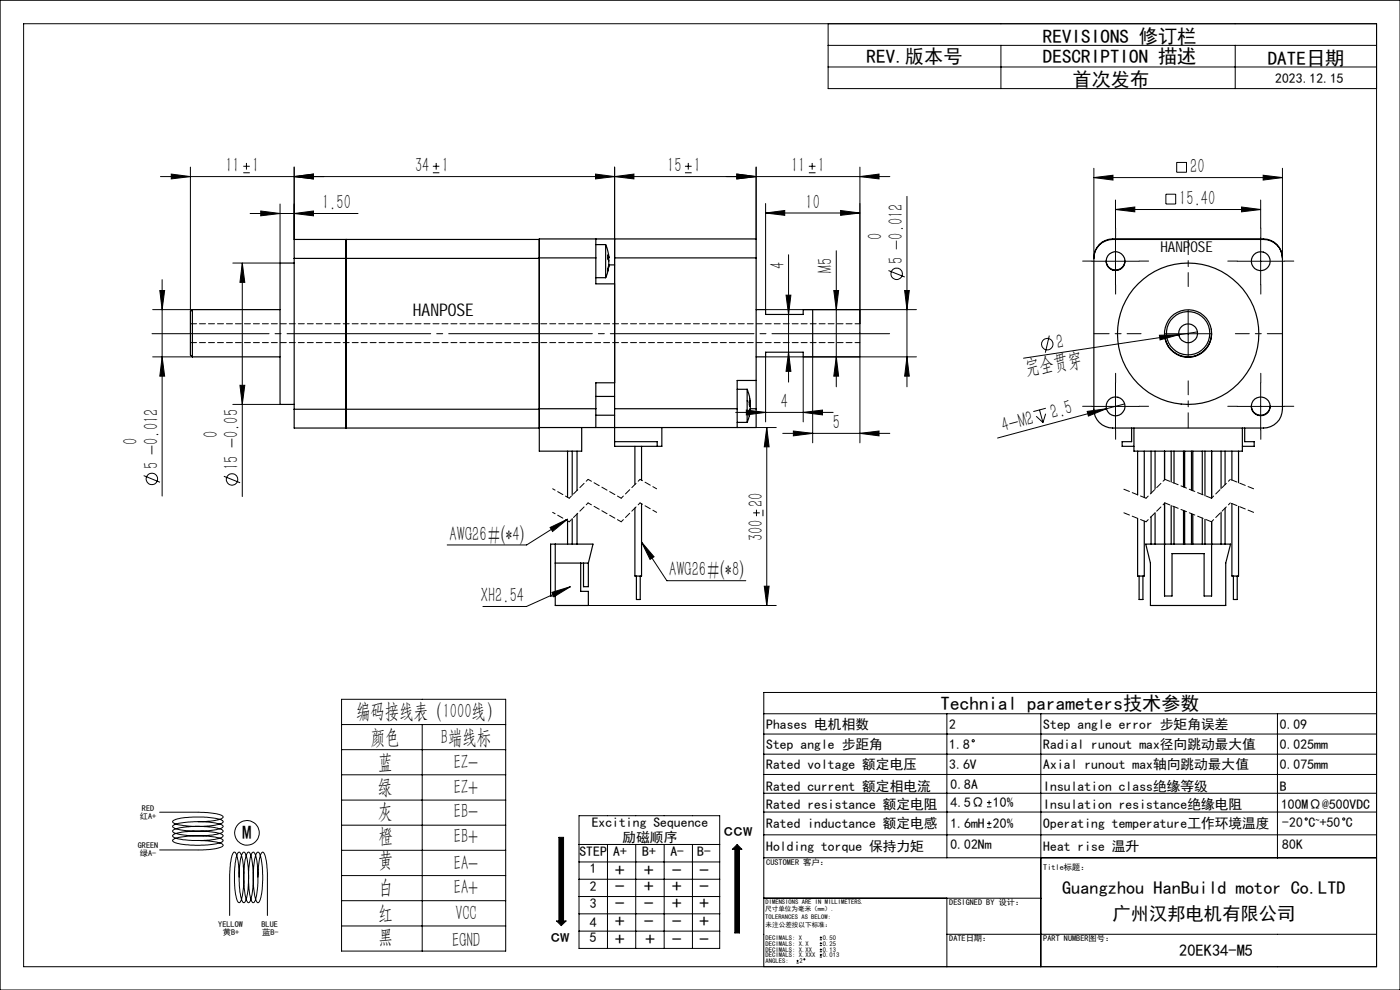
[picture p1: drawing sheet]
<svg xmlns="http://www.w3.org/2000/svg" width="297mm" height="210mm" viewBox="0 0 297 210" stroke-linecap="round" stroke-linejoin="round" font-family="sans-serif">
<g fill="none" stroke="#000" stroke-width=".21">
<path d="M0 .1h297v209.9h-297zM5 5h287v200.1h-287zM175.7 5v13.8h116.3M175.7 9.6h116.3M175.7 14.2h116.3M212.3 9.6v9.2M262 9.6v9.2M34 37.5h154.8M36.3 36.9l4.1 .6-4.1 .5zM40.4 35.4v30.7M51.6 36.6h1.4M51.6 35.3h1.4"/>
<path d="M52.3 34.6v1.4M62.4 35.4v15.4M62.4 37.5l4.1-.6v1.1zM91.8 36.6h1.4M91.8 35.3h1.4M92.5 34.6v1.4M126.3 36.9l4.1 .6-4.1 .5zM130.4 37.5l4.1-.6v1.1zM130.4 35.4v24.8M145.3 36.6h1.4M145.3 35.3h1.4M146 34.6v1.4"/>
<path d="M156.3 36.9l4.1 .6-4.1 .5zM160.4 35.4v15.3M171.6 36.6h1.4M171.6 35.3h1.4M172.3 34.6v1.4M182.4 37.5l4.1-.6v1.1zM182.4 35.4v33.3M232.1 37.7l4-.5v1zM232.1 35.7v19.1M232.1 37.7h40M249.6 34.5h2.1v2h-2.1zM268 37.2l4.1 .5-4.1 .5z"/>
<path d="M272.1 35.7v19.1M34.4 59.3v45.9M51.4 55.8v49.5M51.4 55.8l.5 4.1h-1zM53.1 45.3h22.9M55.3 44.8l4.1 .5-4.1 .5zM59.4 43.3v12.5h-10M62.4 45.3l4.1-.5v1zM162.4 45.2l4.1-.5v1zM162.4 43.2v22.5h32M162.4 45.2h20M167.3 54v27.1"/>
<path d="M177.4 53.2v28.8M178.3 44.7l4.1 .5-4.1 .5zM188.5 57.4l3.4 1.4M192.4 41.7v40.3M231.6 55.4h10.1M236.6 44.4l4.1-.5v1zM236.6 42.4v6M236.6 44.4h30.8M236.6 50.4v10M247.3 41.2h2.1v2.1h-2.1zM262.5 55.4h10M263.4 43.9l4 .5-4 .5z"/>
<path d="M267.4 42.4v6M267.4 50.4v10M32.4 65.7h8.4M32.4 75.7h8.4M33.9 61.6h1l-.5 4.1zM34.4 75.7l.5 4.1h-1zM166.8 62.6h1l-.5 4.1zM167.3 74.7l.5 4.1h-1zM170.4 75.7v13.8M172.4 75.7v18.2M176.9 61.6h1l-.5 4.1zM177.4 75.7l.5 4.1h-1z"/>
<path d="M182.4 75.7v18.2M191.9 61.6h1l-.5 4.1zM192.4 75.7l.5 4.1h-1zM194.4 75.7h-32v13.8M222.6 71.2l-.8 3.6M246 71.1l4.1-.1-4 1.1zM247.1 70.8h9.9M252.1 65.8v10M254 70.4l-36.9 5.6M49.4 85.8h10M50.9 81.7h1l-.5 4.1zM156.1 87.5h20.6"/>
<path d="M158.3 87l4.1 .5-4.1 .5zM160.4 90.7h4.3M162.7 90.7v37.7M162.7 90.7l.5 4.1h-1.1zM166.1 91.9h22.7M168.3 91.4l4.1 .5-4.1 .6zM170.4 87.5l4.1-.5v1zM182.4 91.9l4.1-.5v1.1zM219.8 88.3l1.5 1.3M220.5 87l.8 2.6M221.8 87.8l-.5 1.8M221.9 86.6l-2.7 .7"/>
<path d="M230.6 87.3l4.1-.6-3.8 1.6zM231.6 86.2h10.1M234.7 86.7l-23.1 6.2M236.6 81.2v10M238.6 85.7l-3.9 1M262.5 86.2h10M267.4 81.2v10M30.5 100.9l3.4 1.4M47.5 101l3.4 1.4M116.7 111.9l3.7-1.8-3.2 2.6zM120.4 110.1l-8.7 5.5h-16.8M136.1 115l2.6 3.1-.8 .6z"/>
<path d="M136.1 115l5.4 8.2h16.7M159.8 108.8h1.4M160.5 108.1v1.4M161.9 108.1v1.4M117.1 125.7l3.9-1.2-3.5 2.1zM121 124.5l-9.3 4.1h-9.3M124.8 128.4h39.9M162.1 124.3h1.1l-.5 4.1zM72.5 148.3h34.8v53.4h-34.8zM72.5 153.7h34.8M72.5 159h34.8M89.6 153.7v48"/>
<path d="M162 151.4h130M162 155.7h130M162 160h130M200.9 151.4v30.6M220.8 151.4v53.7M271 151.4v30.6M292 146.9h-130v58.2M33.9 172.3l9.7 .1a6.4 6.4 0 0 1 3.7 .8v.1a5.7 5.7 0 0 1-3.7 1h-1.6M36.7 178.2a9.4 9.4 0 0 1 4.8-.9h1.7a8.1 8.1 0 0 1 4.1 .9v.1a3.3 3.3 0 0 1-2.4 .8l-3.8 .2a8.1 8.1 0 0 1-4.4-.9zM36.7 177.2a12.3 12.3 0 0 1 6.2-.9h.6a6.9 6.9 0 0 1 3.8 .9v.2a6.3 6.3 0 0 1-3.9 .9h-2a10.7 10.7 0 0 1-4.7-.8zM36.7 176.2a12.3 12.3 0 0 1 6.2-.9 9.1 9.1 0 0 1 4.3 .8l.1 .2a3.5 3.5 0 0 1-2.4 .9l-4.4 .1a6.7 6.7 0 0 1-3.8-.9zM36.7 175.2a9.4 9.4 0 0 1 4.9-.9h1.6a8.1 8.1 0 0 1 4.1 .9v.1a3.3 3.3 0 0 1-2.4 .8l-3.8 .2a8.1 8.1 0 0 1-4.4-.9z"/>
<path d="M36.7 174.2a12.3 12.3 0 0 1 6.2-.9h.6a6.9 6.9 0 0 1 3.8 .9v.2a6.3 6.3 0 0 1-3.9 .9h-2a10.7 10.7 0 0 1-4.7-.8zM42 178.3l1.6 .1a6.4 6.4 0 0 1 3.7 .8v.1a2.74 2.74 0 0 1-2.3 .8l-2 .2h-9.1M72.5 164.4h34.8M72.5 169.7h34.8M72.5 175h34.8M118.6 177.6h1v17.8h.5l-1 .9-1-.9h.5zM122.8 173h29.9v28.2h-29.9zM122.8 179.1h29.9M128.9 179.1v22.1M134.9 179.1v22.1M140.9 179.1v22.1M146.9 179.1v22.1"/>
<path d="M156.4 179.1l1 1.1h-.5v17.7h-1v-17.7h-.5zM162 164.3h130M162 168.3h130M162 172.3h130M162 177.1h130M209.4 171.2h.9M209.4 170.2h.9M209.4 175.6h.9M209.4 174.7h.9M209.8 169.8v.9M209.8 174.2v.9M50.6 180.8a.41 .41 0 0 1 .4 .1 .41 .41 0 0 1 .2 .4 20.5 20.5 0 0 1-.1 9.8 .4 .4 0 0 1-.5 .4 .4 .4 0 0 1-.3-.5 20.4 20.4 0 0 1 .1-9.9z"/>
<path d="M50.7 186.1v-.7a9 9 0 0 0-.8-4.6 .45 .45 0 0 0-.6 .5 15.1 15.1 0 0 0-.6 4.8v8.1M51.5 180.8a.41 .41 0 0 1 .5 .1 .41 .41 0 0 1 .1 .4 19.3 19.3 0 0 1-.1 9.9 .4 .4 0 0 1-.5 .2 .4 .4 0 0 1-.2-.4 20.5 20.5 0 0 1 .1-9.9zM52.5 180.9l.1-.1a.42 .42 0 0 1 .4 .1 .42 .42 0 0 1 .2 .4l.5 2.8v3.2a8.1 8.1 0 0 1-.9 4.1l-.1 .1a3.6 3.6 0 0 1-.8-2.8l-.1-3.5a9.9 9.9 0 0 1 .7-4.3zM53.5 180.9l.1-.1a.41 .41 0 0 1 .4 .1 .41 .41 0 0 1 .2 .4 20.5 20.5 0 0 1-.1 9.8l-.1 .1a.34 .34 0 0 1-.4 .3 .34 .34 0 0 1-.3-.4v-.1a20.5 20.5 0 0 1 .1-9.9zM54.5 180.8a.41 .41 0 0 1 .5 .1 .41 .41 0 0 1 .1 .4 19.3 19.3 0 0 1-.1 9.9 .4 .4 0 0 1-.5 .3 .4 .4 0 0 1-.2-.5l-.5-3.2v-2.9a8.8 8.8 0 0 1 .7-4.1zM54.7 186.1l.1-1.6a6.4 6.4 0 0 1 .8-3.7h.2a5.7 5.7 0 0 1 .9 3.7v9.7M72.5 180.4h34.8M72.5 185.7h34.8M72.5 191.1h34.8M72.5 196.4h34.8M122.8 182.8h29.9M122.8 186.5h29.9"/>
<path d="M122.8 190.2h29.9M122.8 193.8h29.9M122.8 197.5h29.9M162 182h130M162 190.5h58.8M173.9 199.3h.5M173.9 198.9h.5M174.1 198.6v.5M174.1 199.9v.4M200.9 190.5v14.6M200.9 198.2h91.1M169 204.3h.4"/>
<path d="M169 203.8h.4M169.2 203.6v.4M173.9 203h.5M173.9 202.6h.5M173.9 201.9h.5M173.9 201.4h.5M173.9 200.6h.5M173.9 200.1h.5M174.1 201.2v.4M174.1 202.3v.5"/>
<circle cx="190.2" cy="58.1" r="1.22"/>
<circle cx="222.2" cy="73" r="1.22"/>
<circle cx="32.2" cy="101.6" r="1.2"/>
<circle cx="49.2" cy="101.7" r="1.2"/>
<circle cx="206.5" cy="157.1" r=".23"/>
<circle cx="52.4" cy="176.7" r="2.61"/>
<circle cx="277.1" cy="173.7" r=".24"/>
<circle cx="285.1" cy="173.7" r=".24"/>
<circle cx="170.6" cy="203.5" r=".12"/>
</g>
<path d="M118.6 177.6h1v17.8h.5l-1 .9-1-.9h.5zM156.4 179.1l1 1.1h-.5v17.7h-1v-17.7h-.5z" fill-rule="evenodd" fill="#000"/>
<path d="M120.8 110.7l-3.6-2M120.8 105.7l-3.6-2M131.8 110.7l-7-4M131.8 105.7l-7-4M139.3 108.7l-3.5-2M139.3 103.7l-3.5-2" fill="none" stroke="#000" stroke-width=".21" stroke-dasharray="1.3 .6" stroke-dashoffset=".4"/>
<path d="M124.8 106.7l-4 4M124.8 101.7l-4 4M135.8 106.7l-4 4M135.8 101.7l-4 4M247.1 106.7l-4 4M247.1 101.7l-4 4M261 106.7l-4 4M261 101.7l-4 4" fill="none" stroke="#000" stroke-width=".21" stroke-dasharray="1.3 .6" stroke-dashoffset=".7"/>
<path d="M40.4 68.7h142M40.4 72.7h142M243.1 110.7l-4.9-2M243.1 105.7l-4.9-2M257 110.7l-9.9-4M257 105.7l-9.9-4M265.9 108.7l-4.9-2M265.9 103.7l-4.9-2" fill="none" stroke="#000" stroke-width=".21" stroke-dasharray="1.3 .6"/>
<path d="M32.2 70.8h156.5" fill="none" stroke="#000" stroke-width=".21" stroke-dasharray="30.5 1.3 1.3 1.3" stroke-dashoffset="5.6"/>
<path d="M242.1 70.8h-10M252.1 60.8v-10M262.1 70.8h10M252.1 80.8v10" fill="none" stroke="#000" stroke-width=".21" stroke-dasharray="30.5 1.3 1.3 1.3" stroke-dashoffset="27.5"/>
<g fill="none" stroke="#000" stroke-width=".21" stroke-dasharray="30.5 1.3 1.3 1.3">
<path d="M231.7 55.4h-2M236.7 50.4v-2M241.7 55.4h2M262.5 55.4h-2M267.5 50.4v-2M272.5 55.4h2M236.7 60.4v2M267.5 60.4v2M231.7 86.2h-2M236.7 81.2v-2M236.7 91.2v2M241.7 86.2h2"/>
<path d="M262.5 86.2h-2M267.5 81.2v-2M267.5 91.2v2M272.5 86.2h2"/>
</g>
<g fill="none" stroke="#000" stroke-width=".25">
<path d="M62.4 50.8h52v4h-52zM62.4 55.8h-3v30h3M62.4 54.8v32M73.4 50.8v40M114.4 54.7v-4h46v4M114.4 54.7v32.1M114.4 54.7h12M126.4 50.7v4M126.4 58.9h2.1M126.4 51.9h2.1M126.4 54.7v5.5h4M128.5 51.9l.3 .9 .3 1.8"/>
<path d="M128.5 51.9v7M129 54.6l.2 .1v.6M129 54.6h.1M129.1 56.5h.1M129.1 56.2l-.2 1.3 .2-1M129.1 54.6l-.2-.5v.8l.2 .4M129.1 55.3v.9M129.1 56.2h1.3M129.2 56.5l-.7 2.4M129.2 56.2l-.1 .3M130.4 50.7v4M130.4 54.7h30"/>
<path d="M130.4 54.7v32M160.4 54.7v26M232.1 54.7a4 4 0 0 1 3.9-4h32a4 4 0 0 1 4.1 4M233.2 52a4.2 4.2 0 0 1 2.8-1.2h32a4 4 0 0 1 4.1 4v32a4 4 0 0 1-4.1 4h-32a4 4 0 0 1-3.9-4v-32a3.8 3.8 0 0 1 1.1-2.8zM234.7 55.3a1.99 1.99 0 0 0 2 2 1.99 1.99 0 0 0 2-2M40.8 65.7v10M40.8 65.7l-.4 .4v9.2l.4 .4M40.8 65.7h18.6M40.8 75.7h18.6M160.4 65.7h2v1h8v-1h12v10h-12v-1h-8v1h-2M172.4 65.7v10M247.1 70.8a5 5 0 0 0 4.9 5 5 5 0 0 0 5-5"/>
<path d="M62.4 86.8v4h52M62.4 86.8h52M114.4 86.8v4M120.4 95.7v9.8M121.4 95.7v9.3M122.4 95.7v8.3M123.4 90.7v5h-9v-4.9M126.4 86.7h-12v4h46v-4M126.4 86.7v4M126.4 88.1h4M126.4 84.1h4M130.4 86.7v8h10v-4"/>
<path d="M130.4 93.7h9v1M130.4 81.2h-4v5.5M130.4 86.7h26M134.7 94.7v8.1M136.1 94.7v7.2M156.4 86.7v4M156.4 89.6h2.1M156.4 82.6h2.1M158.5 82.6l.5 1.5 .1 1.3M158.5 82.6v7M159 85.4h.1M159 86h.1"/>
<path d="M159.1 87.6l-.6 2M159.1 87.2h.1M159.1 86v.1M159.1 85.4v.6M159.1 85.4l-.1-.4v.9l.2 .5-.2 1.8 .1-1M159.1 86.8v.4M159.1 86.7h1.3M160.4 80.7v6M160.4 80.7h-4v6M240.1 90.8v2.9h-2v1h2.5M240.6 90.8v4.9h23v-4.9M241.3 95.7v9.3"/>
<path d="M242.7 95.7v9.8M244.2 95.7v8.9M245 95.7v8M247.1 95.7v6.1M248.5 95.7v6.6M249.1 95.7v6.8M251.1 95.7v7.6M251.3 95.7v7.7M252.8 95.7v8.3M253 95.7v8.4M255.1 95.7v9.2M255.6 95.7v9.5"/>
<path d="M257 95.7v9.9M259 95.7v7.9M259.9 95.7v7.1M261.3 95.7v6.1M262.7 95.7v6.7M264.1 90.8v2.9h2v1h-2.5M265.5 86.1a1.99 1.99 0 0 0 2 2 1.99 1.99 0 0 0 2-2M117.8 115.4v13h7v-3h-1.6v-6M117.8 119.4h7M120.4 110.5v4.9M121.4 110v5.4M122.4 109v6.4"/>
<path d="M123.8 119.4v5.1h1v-5.1M124.8 119.4l1-4h-9v11h1M136.1 106.9v15.3h-1.4v-14.4M241.3 110v12.2h1.4v-11.6M243.1 115.4h18l-1.1 4v9h-15.9v-9zM244.2 109.6v5.8M245 108.8v6.6M247.1 106.7v19.7h1.5v-9h6.8v9h1.6v-15.7M248.5 107.2v8.2M249.1 107.5v7.9M251.1 108.3v7.1M251.3 108.4v7"/>
<path d="M252.8 109v6.4M253 109.1v6.3M255.1 109.9v5.5M255.6 110.2v5.2M259 108.6v6.8M259.9 107.8v7.6M261.3 106.8v15.4h1.4v-14.8M135 122.2v5h.8v-5M241.7 122.2v5h.8v-5M261.7 122.2v5h.8v-5"/>
<circle cx="236.7" cy="55.4" r="2"/>
<circle cx="267.5" cy="55.4" r="2"/>
<circle cx="252" cy="70.7" r="5"/>
<circle cx="252.1" cy="70.7" r="2"/>
<circle cx="252.1" cy="70.7" r="4.6"/>
<circle cx="252.1" cy="70.8" r="15"/>
<circle cx="236.7" cy="86.2" r="2"/>
<circle cx="267.5" cy="86.2" r="2"/>
</g>
<g fill="#000">
<path d="M246 71.1l4.1-.1-4 1.1zM230.6 87.3l4.1-.6-3.8 1.6z"/>
<path d="M126.3 36.9l4.1 .6-4.1 .5zM62.4 37.5l4.1-.6v1.1z"/>
<path d="M182.4 37.5l4.1-.6v1.1zM156.3 36.9l4.1 .6-4.1 .5z"/>
<path d="M236.6 44.4l4.1-.5v1zM263.4 43.9l4 .5-4 .5zM232.1 37.7l4-.5v1zM268 37.2l4.1 .5-4.1 .5zM36.3 36.9l4.1 .6-4.1 .5zM62.4 37.5l4.1-.6v1.1zM55.3 44.8l4.1 .5-4.1 .5zM62.4 45.3l4.1-.5v1zM162.4 45.2l4.1-.5v1zM178.3 44.7l4.1 .5-4.1 .5zM130.4 37.5l4.1-.6v1.1zM156.3 36.9l4.1 .6-4.1 .5zM168.3 91.4l4.1 .5-4.1 .6zM182.4 91.9l4.1-.5v1.1z"/>
<path d="M33.9 61.6h1l-.5 4.1zM34.4 75.7l.5 4.1h-1zM176.9 61.6h1l-.5 4.1zM177.4 75.7l.5 4.1h-1zM166.8 62.6h1l-.5 4.1zM167.3 74.7l.5 4.1h-1zM191.9 61.6h1l-.5 4.1zM192.4 75.7l.5 4.1h-1z"/>
<path d="M50.9 81.7h1l-.5 4.1zM51.4 55.8l.5 4.1h-1z"/>
<path d="M158.3 87l4.1 .5-4.1 .5zM170.4 87.5l4.1-.5v1z"/>
<path d="M116.7 111.9l3.7-1.8-3.2 2.6zM136.1 115l2.6 3.1-.8 .6zM117.1 125.7l3.9-1.2-3.5 2.1z"/>
<path d="M162.1 124.3h1.1l-.5 4.1zM162.7 90.7l.5 4.1h-1.1z"/>
</g>
<g font-size="4.4">
<text x="47.8" y="36.6">11</text>
<text x="53.5" y="36.6">1</text>
<text x="88" y="36.6">34</text>
<text x="93.7" y="36.6">1</text>
<text x="141.5" y="36.6">15</text>
<text x="147.2" y="36.6">1</text>
<text x="167.8" y="36.6">11</text>
<text x="173.5" y="36.6">1</text>
<text x="252.5" y="36.8">20</text>
<text x="68.3" y="44.4">1.50</text>
<text x="170.9" y="44.3">10</text>
<text x="250.2" y="43.5">15.40</text>
<text x="187.2" y="50.8" transform="rotate(-90 187.2 50.8)">0</text>
<text x="166.4" y="57.1" transform="rotate(-90 166.4 57.1)">4</text>
<text x="176.5" y="57.9" transform="rotate(-90 176.5 57.9)">M5</text>
<text x="191.5" y="56.1" transform="rotate(-90 191.5 56.1)">5 -0.012</text>
<text x="224.4" y="74" transform="rotate(-9 224.4 74)">2</text>
<text x="217.7" y="79.4" transform="rotate(-9 217.7 79.4)">完全贯穿</text>
<text x="165.7" y="86.6">4</text>
<text x="223.3" y="88.9" transform="rotate(-15 223.3 88.9)">2.5</text>
<text x="29.2" y="94.4" transform="rotate(-90 29.2 94.4)">0</text>
<text x="46.2" y="92.9" transform="rotate(-90 46.2 92.9)">0</text>
<text x="176.7" y="91">5</text>
<text x="212.9" y="91.7" transform="rotate(-15 212.9 91.7)">4-M2</text>
<text x="33.5" y="99.6" transform="rotate(-90 33.5 99.6)">5 -0.012</text>
<text x="50.5" y="99.7" transform="rotate(-90 50.5 99.7)">15 -0.05</text>
<text x="161.8" y="107.6" transform="rotate(-90 161.8 107.6)">20</text>
<text x="95.4" y="114.7">AWG26#(*4)</text>
<text x="161.8" y="114.8" transform="rotate(-90 161.8 114.8)">300</text>
<text x="142" y="122.3">AWG26#(*8)</text>
<text x="102" y="127.8">XH2.54</text>
<text x="75.5" y="152.3">编码接线表（1000线）</text>
<text x="78.7" y="157.8">颜色</text>
<text x="93.5" y="157.8">B端线标</text>
<text x="80.2" y="163.2">蓝</text>
<text x="96.3" y="163.2">EZ-</text>
<text x="80.2" y="173.5">灰</text>
<text x="80.2" y="168.4">绿</text>
<text x="96.3" y="173.5">EB-</text>
<text x="96.3" y="168.4">EZ+</text>
<text x="80.3" y="178.8">橙</text>
<text x="96.3" y="178.8">EB+</text>
<text x="80.3" y="183.9">黄</text>
<text x="96.3" y="184.5">EA-</text>
<text x="80.3" y="189.7">白</text>
<text x="96.3" y="189.7">EA+</text>
<text x="80.3" y="195.2">红</text>
<text x="96.6" y="195.2">VCC</text>
<text x="80.3" y="200.3">黑</text>
<text x="95.9" y="200.9">EGND</text>
</g>
<g font-size="4.1">
<text x="221.2" y="9">REVISIONS 修订栏</text>
<text x="183.8" y="13.3">REV.版本号</text>
<text x="221.2" y="13.3">DESCRIPTION 描述</text>
<text x="268.9" y="13.8">DATE日期</text>
<text x="227.5" y="18.2">首次发布</text>
<text x="199.5" y="150.6">Technial parameters技术参数</text>
<text x="51.4" y="178">M</text>
<text x="153.6" y="177.3">ccw</text>
<text x="130.5" y="186">+</text>
<text x="136.7" y="186">+</text>
<text x="142.6" y="186">-</text>
<text x="148.4" y="186">-</text>
<text x="130.5" y="189.5">-</text>
<text x="136.7" y="189.5">+</text>
<text x="142.6" y="189.5">+</text>
<text x="148.4" y="189.5">-</text>
<text x="130.5" y="193.1">-</text>
<text x="130.5" y="196.8">+</text>
<text x="136.7" y="193.1">-</text>
<text x="136.7" y="196.8">-</text>
<text x="142.6" y="193.1">+</text>
<text x="142.6" y="196.8">-</text>
<text x="148.4" y="193.1">+</text>
<text x="148.4" y="196.8">+</text>
<text x="116.8" y="199.9">cw</text>
<text x="130.5" y="200.6">+</text>
<text x="136.9" y="200.6">+</text>
<text x="142.6" y="200.6">-</text>
<text x="148.4" y="200.6">-</text>
</g>
<g font-size="3.9">
<text x="225.3" y="189.7">Guangzhou HanBuild motor Co.LTD</text>
<text x="236" y="195.1">广州汉邦电机有限公司</text>
</g>
<text font-size="3.7" x="87.6" y="66.9">HANPOSE</text>
<text font-size="3.5" x="250.1" y="202.8">20EK34-M5</text>
<text font-size="3.2" x="246.2" y="53.6">HANPOSE</text>
<g font-size="2.9">
<text x="270.5" y="17.7">2023.12.15</text>
<text x="162.6" y="154.6">Phases 电机相数</text>
<text x="201.4" y="154.6">2</text>
<text x="221.3" y="154.6">Step angle error 步矩角误差</text>
<text x="271.5" y="154.6">0.09</text>
<text x="162.6" y="158.9">Step angle 步距角</text>
<text x="201.4" y="158.9">1.8</text>
<text x="221.3" y="158.9">Radial runout max径向跳动最大值</text>
<text x="271.5" y="158.9">0.025mm</text>
<text x="162.6" y="163.2">Rated voltage 额定电压</text>
<text x="162.6" y="167.7">Rated current 额定相电流</text>
<text x="201.4" y="163.2">3.6V</text>
<text x="201.6" y="167.4">0.8A</text>
<text x="221.3" y="167.7">Insulation class绝缘等级</text>
<text x="221.3" y="163.2">Axial runout max轴向跳动最大值</text>
<text x="271.5" y="163.2">0.075mm</text>
<text x="271.5" y="167.7">B</text>
<text x="162.6" y="171.7">Rated resistance 额定电阻</text>
<text x="201.6" y="171.3">4.5Ω 10%</text>
<text x="221.3" y="171.7">Insulation resistance绝缘电阻</text>
<text x="271.8" y="171.6">100MΩ@500VDC</text>
<text x="125.5" y="175.5">Exciting Sequence</text>
<text x="132.1" y="178.6">励磁顺序</text>
<text x="162.6" y="175.7">Rated inductance 额定电感</text>
<text x="201.6" y="175.7">1.6mH 20%</text>
<text x="221.3" y="175.7">Operating temperature工作环境温度</text>
<text x="272" y="175.5">-20 C +50 C</text>
<text x="122.9" y="181.6">STEP</text>
<text x="125.1" y="185.2">1</text>
<text x="130.1" y="181.6">A+</text>
<text x="136.2" y="181.6">B+</text>
<text x="142.2" y="181.6">A-</text>
<text x="147.9" y="181.6">B-</text>
<text x="162.6" y="180.5">Holding torque 保持力矩</text>
<text x="201.6" y="180.2">0.02Nm</text>
<text x="221.3" y="180.5">Heat rise 温升</text>
<text x="272" y="180.2">80K</text>
<text x="125.1" y="188.9">2</text>
<text x="125.1" y="196.5">4</text>
<text x="125.1" y="192.6">3</text>
<text x="125.1" y="199.9">5</text>
</g>
<text font-size="2" x="279" y="175.5">~</text>
<g font-size="1.7">
<text x="29.7" y="173.8">红A+</text>
<text x="30.1" y="172.1">RED</text>
<text x="29.2" y="180">GREEN</text>
<text x="29.7" y="181.6">绿A-</text>
<text x="162.6" y="183.5">CUSTOMER 客户：</text>
<text x="221.3" y="184.5">Title标题：</text>
<text x="46.3" y="196.5">YELLOW</text>
<text x="55.5" y="196.5">BLUE</text>
<text x="201.4" y="192.1">DESIGNED BY 设计：</text>
<text x="47.3" y="198.3">黄B+</text>
<text x="55.6" y="198.3">蓝B-</text>
<text x="201.4" y="199.7">DATE日期：</text>
<text x="221.3" y="199.7">PART NUMBER图号：</text>
</g>
<g font-size="1.4">
<text x="162.4" y="191.8">DIMENSIONS ARE IN MILLIMETERS.</text>
<text x="162.3" y="193.3">尺寸单位为毫米（mm）.</text>
<text x="162.3" y="194.9">TOLERANCES AS BELOW:</text>
<text x="162.4" y="196.5">未注公差按以下标准：</text>
<text x="162.4" y="203.1">DECIMALS: X.XXX</text>
<text x="162.4" y="201.9">DECIMALS: X.XX</text>
<text x="162.4" y="200.6">DECIMALS: X.X</text>
<text x="162.4" y="199.4">DECIMALS: X</text>
<text x="174.5" y="203.1">0.013</text>
<text x="174.5" y="201.9">0.13</text>
<text x="174.5" y="200.6">0.25</text>
<text x="174.5" y="199.4">0.50</text>
<text x="162.4" y="204.3">ANGLES:</text>
<text x="169.6" y="204.3">2</text>
</g>
</svg>
